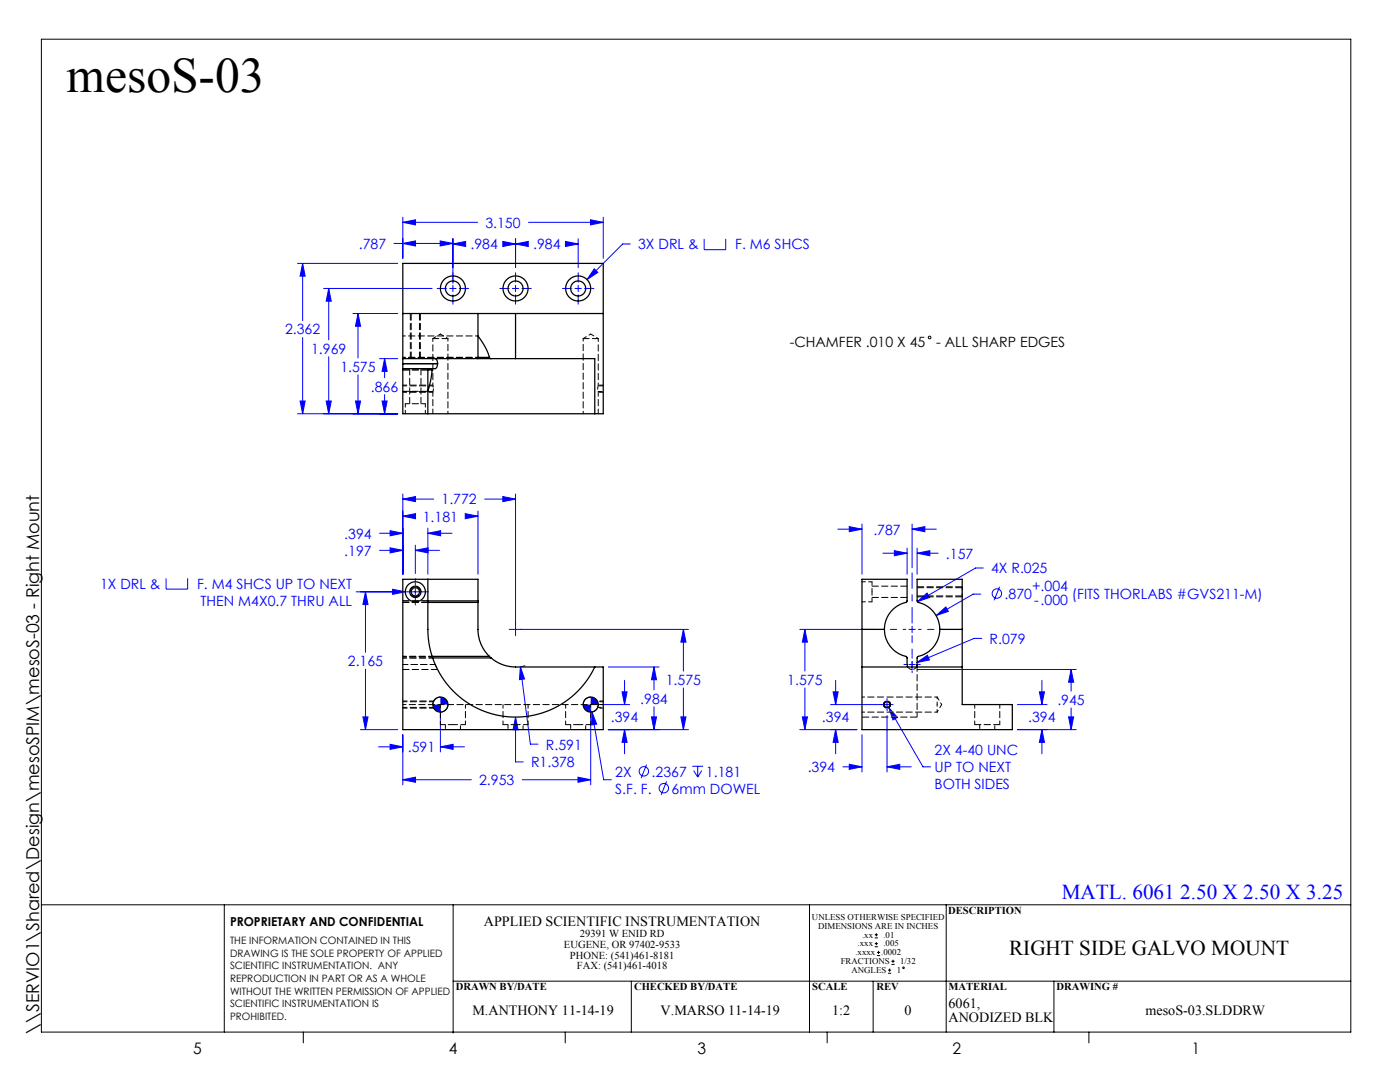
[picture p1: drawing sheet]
<svg xmlns="http://www.w3.org/2000/svg" width="279mm" height="216mm" viewBox="0 0 279 216" stroke-linecap="round" stroke-linejoin="round" font-family="sans-serif">
<g fill="none" stroke="#00f" stroke-width=".2">
<path d="M59.4 52.6h20M60.4 52.6l.5 2.5h-1zM60.4 52.6v11.4M64.6 57.6h21.6M65.6 57.6l.5 2.5h-1zM65.6 57.6v10.2M78.6 48.6h11.8M80.4 48.6l2.5-.5v1zM80.4 44.4l2.5-.5v1zM80.4 43.3v8.2M80.4 44.4h14.9M87.8 48.1l2.6 .5-2.6 .5z"/>
<path d="M89.8 57.6h1.2M90.4 48.7l2.5-.5v1zM90.4 47.6v8.9M90.4 48.7h1.9M90.4 56.9v1.3M100.3 48.2l2.6 .5-2.6 .5zM100.9 48.7h3.9M102.3 57.6h1.2M102.9 56.9v1.3M102.9 48.7l2.5-.5v1zM102.9 47.7v5.7M105.5 44.4h14.9"/>
<path d="M112.8 48.2l2.6 .5-2.6 .5zM113.4 48.7h2M114.8 57.6h1.2M115.4 56.9v1.3M115.4 47.7v5.7M117.8 43.9l2.6 .5-2.6 .5zM118.6 53.6l.7 .8-2.1 1.4zM120.4 43.3v8.2M125.8 48.7h-1.5l-7.1 7.1M140.5 47.7v2.1h4.3v-2.1M60.4 67.4v15.2M65.6 71.2v11.4"/>
<path d="M70.4 62.6h9M71.5 62.6l.5 2.5h-1.1zM71.5 62.6v8.8M71.5 74.8v7.8M75.7 71.6h3.7M76.8 71.6l.5 2.5h-1.1zM76.8 71.6v3.8M76.8 78.7v3.9M59.4 82.6h20M59.9 80h1l-.5 2.6zM65.1 80h1l-.5 2.6zM70.9 80h1.1l-.5 2.6z"/>
<path d="M76.2 80h1.1l-.5 2.6zM80.4 99.6l2.5-.5v1zM80.4 98.6v16M80.4 99.6h6.2M96.7 99.6h6.2M100.3 99.1l2.6 .5-2.6 .5zM102.9 98.6v28.3M33.1 115.4v2.2h4.3v-2.2M71.1 118.1h9.8M72.9 118.1l.5 2.5h-1zM72.9 118.1v12.1M75.7 109.8h4.7"/>
<path d="M75.7 106.4h4.7M77.8 109.3l2.6 .5-2.6 .5zM77.8 105.9l2.6 .5-2.6 .5zM78.3 117.6l2.6 .5-2.6 .5zM80.4 103l2.5-.5v1zM80.4 103h2.4M82.3 118.1h1.2M82.9 117.5v1.2M82.9 109.8l2.5-.5v1zM82.9 108.8v5.6M82.9 109.8h4.8M85.4 106.4l2.5-.5v1z"/>
<path d="M85.4 105.4v9.2M85.4 106.4h4.8M92.8 102.5l2.6 .5-2.6 .5zM93 103h2.4M95.4 102v12.6M167.2 105.6h4.8M169.5 105.1l2.5 .5-2.5 .5zM172 104.6v10M176.2 110.4h4.8M178.5 109.9l2.5 .5-2.5 .5zM181 109.4v5.2M182 105.6l2.6-.5v1z"/>
<path d="M182 104.6v8.7M182 105.6h4.9M183 110.4l2.6-.5v1zM183 109.4v5.2M183 110.4h4.2M195.7 118.6h-1.5l-7.4 4.2M196.2 113.3h-1.5l-11.6 6.8M199.5 117.1l-1.1 2.7M72.9 133.5v12.1M87.9 139.1a1.5 1.5 0 0 0-1.5 1.5M103.9 133l.8 2.5-1 .1zM103.9 133l2 15.5h1.5"/>
<path d="M104.8 132.8l-.9 .2M117.9 139.1a1.5 1.5 0 0 0-1.5 1.5M121.4 133.1h10.1M124.1 138h1.1l-.6 2.6zM124.6 135.8v4.8M130.5 133.1l.5 2.5h-1zM130.5 133.1v4.6M136.4 125.6l.5 2.5h-1zM136.4 125.6v8.3M136.4 137.3v8.3M137.4 125.6h-35.8M159.6 125.6h15.3"/>
<path d="M160.6 125.6l.5 2.5h-1zM160.6 125.6v8.3M160.6 137.3v8.3M166.3 138h1l-.5 2.6zM166.8 135.8v4.8M177 140v1.2M181.4 125.6h1.3M181.4 132.6h1.3M182 125v1.2M182 132v1.2M182.9 132.2l2.2-1.4 .4 .9zM183 133.6h31.8"/>
<path d="M183.1 120.1l1.9-1.8 .5 .9zM186.8 122.8l2-1.7 .5 .9zM195.9 127.4h-1.5l-11.5 4.8M207.4 138h1l-.5 2.6zM207.9 135.8v4.8M213.8 133.6l.5 2.5h-1zM213.8 133.6v4.3M71.9 145.6h7.5M72.4 143h1l-.5 2.6zM75.6 149h4.8M77.8 148.5l2.6 .5-2.6 .5zM80.4 155.6l2.5-.5v1z"/>
<path d="M80.4 146.6v10M80.4 155.6h13.7M87.9 149l2.5-.5v1zM87.9 141.6v8.4M87.9 149h4.8M89.4 140.6a1.5 1.5 0 0 1-1.5 1.5M102.9 143.1l.5 2.5h-1zM102.9 143.1v8.9h1.5M104.2 155.6h13.7M115.3 155.1l2.6 .5-2.6 .5zM117.9 141.6v15M118.1 142.1l1 2.4-1 .2z"/>
<path d="M118.1 142.1l2.4 13.5h1.5M118.9 140.6h6.8M119.4 140.6a1.5 1.5 0 0 1-1.5 1.5M121.4 145.6h16M124.6 145.6l.6 2.5h-1.1zM124.6 145.6v4.8M129 152.6l-1 2.7M130 143h1l-.5 2.6zM130.5 141v4.6M133 155.9l-1.1 2.7M135.9 143h1l-.5 2.6zM138.2 152.9h2.1"/>
<path d="M138.4 153.8l.8 1.3M139.2 152.9v2.2M140 153.8l-.8 1.3M159.6 145.6h11.4M160.1 143h1l-.5 2.6zM165.8 140.6h10.2M166.8 145.6l.5 2.5h-1zM166.8 145.6v4.8M168.2 153h3.8M169.5 152.5l2.5 .5-2.5 .5zM172 146.6v7.4M176.4 140.6h1.3"/>
<path d="M177 153l2.6-.5v1zM177 142.8v11.2M177 153h4.9M177.4 141.2l1.7 2-.9 .5zM177.4 141.2l6.8 11.8h1.5M203 145.6h11.8M203 140.6h6M207.9 145.6l.5 2.5h-1zM207.9 145.6v4.8M213.3 143h1l-.5 2.6zM213.8 141.3v4.3"/>
<circle cx="198.9" cy="118.4" r=".94"/>
<circle cx="128.5" cy="153.9" r=".94"/>
<circle cx="132.5" cy="157.3" r=".94"/>
</g>
<g fill="none" stroke="#000" stroke-width=".2">
<path d="M8.3 7.8h261.3v198.1h-261.3zM8.3 180.5h261.3M44.8 180.5v25.4M90.4 180.5v25.6M126 195.8v10.1M161.6 180.5v25.4M174.3 195.8v10.1M174.6 187.1h.6M174.6 186.5h.6M174.6 188.9h.6M174.6 188.3h.6M174.9 186.2v.6"/>
<path d="M174.9 188v.6M175 190.7h.6M175 190h.6M175.3 189.7v.7M177.2 194.2h.6M177.2 193.6h.6M177.5 193.3v.6M177.9 192.4h.6M177.9 191.8h.6M178.2 191.5v.6M188.8 180.5v25.4M210.3 195.8v10.1"/>
<path d="M269.6 195.8h-179.2M60.5 205.9v2.2M112.8 205.9v2.2M165.1 205.9v2.2M217.3 205.9v2.2"/>
<circle cx="185.5" cy="67.3" r=".27"/>
<circle cx="180.3" cy="193.1" r=".16"/>
</g>
<path d="M82.9 119.1a1 1 0 0 1-.9-1.5 1 1 0 0 1 1.7-.1 1 1 0 0 1-.7 1.6h-.1" fill="none" stroke="#000" stroke-width=".2" stroke-dasharray="1.3 .6" stroke-dashoffset=".4" stroke-linecap="butt"/>
<path d="M176.3 140.6a.71 .71 0 0 0 1 .6 .71 .71 0 0 0 .2-1.2 .71 .71 0 0 0-1.2 .5v.1M177.7 140.6a.71 .71 0 0 1-1 .6 .71 .71 0 0 1-.1-1.2 .71 .71 0 0 1 1.1 .5v.1" fill="none" stroke="#000" stroke-width=".2" stroke-dasharray="1.3 .6" stroke-dashoffset=".3" stroke-linecap="butt"/>
<path d="M80.4 139.9h6.2M80.4 141.3h6.2" fill="none" stroke="#000" stroke-width=".2" stroke-dasharray="1.3 .6" stroke-dashoffset=".4"/>
<path d="M83.9 62.6h-2M192 119.1v-2M120.4 139.9h-1.2M120.4 141.3h-1.2" fill="none" stroke="#000" stroke-width=".2" stroke-dasharray="1.3 .6" stroke-dashoffset=".6"/>
<path d="M80.4 76.8h6M80.4 78.3h6M120.4 78.3h-1M120.4 76.8h-1" fill="none" stroke="#000" stroke-width=".2" stroke-dasharray="1.3 .6" stroke-dashoffset=".5"/>
<path d="M81.9 71.6v-9M83.9 71.6v-9M183 117.1h9M183 119.1h9" fill="none" stroke="#000" stroke-width=".2" stroke-dasharray="1.3 .6" stroke-dashoffset="-.1"/>
<g fill="none" stroke="#00f" stroke-width=".2" stroke-dasharray="15.2 1.3 1.3 1.3">
<path d="M89.1 57.6h-1.8M90.4 56.3v-1.9M90.4 58.8v1.9M91.7 57.6h1.8M101.6 57.6h-1.8M102.9 56.3v-1.9M102.9 58.8v1.9M104.2 57.6h1.8M114.1 57.6h-1.8M115.4 56.3v-1.9M115.4 58.8v1.9M116.7 57.6h1.8"/>
<path d="M81.6 118.1h-1.3M82.9 116.8v-1.3M82.9 119.4v1.3M84.2 118.1h1.3M177 140v-.6M180.8 132.6h-.4M182 131.3v-.3M182 133.9v.3M183.3 132.6h.4M176.4 140.6h-.6M177 141.2v.6M177.7 140.6h.5"/>
</g>
<path d="M182 124.3v-10" fill="none" stroke="#00f" stroke-width=".2" stroke-dasharray="15.2 1.3 1.3 1.3" stroke-dashoffset="12.1"/>
<path d="M180.8 125.6h-4.9M183.3 125.6h4.9" fill="none" stroke="#00f" stroke-width=".2" stroke-dasharray="15.2 1.3 1.3 1.3" stroke-dashoffset="14.7"/>
<path d="M182 126.9v6.5" fill="none" stroke="#00f" stroke-width=".2" stroke-dasharray="15.2 1.3 1.3 1.3" stroke-dashoffset="13.9"/>
<g fill="#00f">
<path d="M80.4 99.6l2.5-.5v1zM100.3 99.1l2.6 .5-2.6 .5zM136.4 125.6l.5 2.5h-1zM135.9 143h1l-.5 2.6zM130.5 133.1l.5 2.5h-1zM130 143h1l-.5 2.6zM124.1 138h1.1l-.6 2.6zM124.6 145.6l.6 2.5h-1.1zM72.9 118.1l.5 2.5h-1zM72.4 143h1l-.5 2.6zM80.4 103l2.5-.5v1zM92.8 102.5l2.6 .5-2.6 .5zM77.8 109.3l2.6 .5-2.6 .5zM82.9 109.8l2.5-.5v1zM85.4 106.4l2.5-.5v1zM77.8 105.9l2.6 .5-2.6 .5zM78.3 117.6v1l2.6-.5zM118.1 142.1v2.6l1-.2zM77.8 148.5l2.6 .5-2.6 .5zM87.9 149l2.5-.5v1zM80.4 155.6l2.5-.5v1zM115.3 155.1l2.6 .5-2.6 .5zM102.9 143.1l-.5 2.5h1zM103.9 133l-.2 2.6 1-.1zM87.8 48.1l2.6 .5-2.6 .5zM80.4 48.6l2.5-.5v1zM100.3 48.2l2.6 .5-2.6 .5zM90.4 48.7l2.5-.5v1zM112.8 48.2l2.6 .5-2.6 .5zM102.9 48.7l2.5-.5v1zM80.4 44.4l2.5-.5v1zM117.8 43.9l2.6 .5-2.6 .5zM76.2 80h1.1l-.5 2.6zM76.8 71.6l.5 2.5h-1.1zM71.5 62.6l.5 2.5h-1.1zM70.9 80h1.1l-.5 2.6zM65.6 57.6l.5 2.5h-1zM65.1 80h1l-.5 2.6zM60.4 52.6l.5 2.5h-1zM59.9 80h1l-.5 2.6zM118.6 53.6l-1.4 2.2 2.1-1.4zM186.8 122.8l2.5-.8-.5-.9zM183 110.4l2.6-.5v1zM178.5 109.9l2.5 .5-2.5 .5zM182 105.6l2.6-.5v1zM169.5 105.1l2.5 .5-2.5 .5zM160.6 125.6l.5 2.5h-1zM160.1 143h1l-.5 2.6zM166.3 138h1l-.5 2.6zM166.8 145.6l.5 2.5h-1zM177 153l2.6-.5v1zM169.5 152.5l2.5 .5-2.5 .5zM207.4 138h1l-.5 2.6zM207.9 145.6l.5 2.5h-1zM213.8 133.6l.5 2.5h-1zM213.3 143h1l-.5 2.6zM177.4 141.2l.8 2.5 .9-.5zM182.9 132.2l2.6-.5-.4-.9zM183.1 120.1l2.4-.9-.5-.9z"/>
<path d="M116.4 140.6a1.5 1.5 0 0 0 1.5 1.5v-1.5zM117.9 139.1v1.5h1.5a1.5 1.5 0 0 0-1.5-1.5zM86.4 140.6a1.5 1.5 0 0 0 1.5 1.5v-1.5zM87.9 139.1v1.5h1.5a1.5 1.5 0 0 0-1.5-1.5z"/>
</g>
<g fill="none" stroke="#000" stroke-width=".25">
<path d="M80.4 71.6v1M80.4 72.6v1M80.4 71.6v-19h40v30h-1.7M80.4 72.6h.1M80.4 73.6v9h5M80.4 71.6h17.6M80.4 62.6h15M80.4 73.6h5.9M80.4 72.6h6.9M85.4 73.6v9M85.4 73.8h.8M86.2 73.8l-.3 2.2-.5 2.1"/>
<path d="M86.3 73.6l-.1 .2M86.9 71.6a.91 .91 0 0 1 .4 1M87.3 72.6v.3a.78 .78 0 0 1-1 .7M87.3 72.6h.1M95.4 67a14.4 14.4 0 0 1 2.3 4.3M95.4 62.6h7.5M95.4 62.6v9M95.4 71.3h2.3M97.7 71.3l.3 .3M98 71.6h4.9M102.9 71.6h15.8v11M102.9 62.6h17.5"/>
<path d="M102.9 62.6v9M85.4 82.6h33.3M85.4 115.6v10a17.5 17.5 0 0 0 13.6 17.1 17.5 17.5 0 0 0 19.7-9.6M85.4 119.9h10M95.4 119.9v-4.3h-15v30h40v-12.5h-17.5a7.5 7.5 0 0 1-4.9-1.8M95.4 119.9v.3M85.4 120.2h10M86.2 131h11.5M86.3 131.3h11.7M95.4 120.2v3.5a8.9 8.9 0 0 0 1.8 6.7l.5 .6M97.7 131l.3 .3M172 125.6v7.5"/>
<path d="M172 125.6v-10h9v4.5a5.9 5.9 0 0 0-4.5 5.5M172 133.1v12.5h30v-5h-10v-7.5M172 133.1h20M172 125.6h4.5M176.5 125.6a5.7 5.7 0 0 0 4.5 5.5l.2 2M183 132.6l-.1 .5M187.6 125.6a5.7 5.7 0 0 1-4.5 5.5l-.1 2M187.6 125.6a5.9 5.9 0 0 0-4.5-5.5l-.1-4.5h9v10M187.6 125.6h4.4M192 125.6v7.5"/>
<circle cx="90.4" cy="57.6" r="1.5"/>
<circle cx="90.4" cy="57.6" r="2.5"/>
<circle cx="102.9" cy="57.6" r="1.5"/>
<circle cx="102.9" cy="57.6" r="2.5"/>
<circle cx="115.4" cy="57.6" r="1.5"/>
<circle cx="115.4" cy="57.6" r="2.5"/>
<circle cx="82.9" cy="118.1" r=".82"/>
<circle cx="82.9" cy="118.1" r="2"/>
<circle cx="82.9" cy="118.1" r="1.13"/>
<circle cx="87.9" cy="140.6" r="1.5"/>
<circle cx="117.9" cy="140.6" r="1.5"/>
<circle cx="177" cy="140.6" r=".57"/>
</g>
<g fill="none" stroke="#000" stroke-width=".2" stroke-dasharray="1.3 .6" stroke-dashoffset=".6">
<path d="M119.4 77l-.1 .5 .1 .6M80.9 80.6v2M84.9 82.6v-2M174 118.1v-2M174 116.1h-2M80.4 131h5.8M86.2 131h-5.8M86.9 132.6l.4 1M172 120.1h2M174 120.1v-2M80.4 140.6h40M119.3 141.2h1.1"/>
<path d="M120.4 140h-1.1"/>
</g>
<g fill="none" stroke="#000" stroke-width=".2" stroke-dasharray="1.3 .6">
<path d="M80.4 73.8h5M80.4 78.1h5M81.8 73.6v7M85.4 73.8h-5M84 80.6v-7M80.4 119.9h5M85.4 119.9h-5M174 119.2h7M181 117h-7M80.4 120.2h5M80.4 133.6h6.9M85.4 120.2h-5"/>
<path d="M182 133.6h.1M176.5 140.6v-.2M177.6 140.5v.2M194.5 144.6h5"/>
</g>
<g fill="none" stroke="#000" stroke-width=".2" stroke-dasharray="1.3 .6" stroke-dashoffset=".5">
<path d="M80.4 78.1h6M86.4 77h-6M119.4 78.1h1M120.4 77h-1M84.9 80.6h-4M80.4 131.3h5.9M86.3 131.3h-5.9M182 133.6l-.5-.2-.3-.3M182.9 133.1l-.3 .3-.6 .2M87.9 140.6v4M88.9 144.6v1M91.9 145.6v-1"/>
<path d="M92.9 144.6v-4M100.4 140.6v4M101.4 144.6v1M104.4 145.6v-1M105.4 144.6v-4M112.9 140.6v4M113.9 144.6v1M116.9 145.6v-1M117.9 144.6v-4M194.5 140.6v4M195.5 144.6v1M198.5 145.6v-1"/>
<path d="M199.5 144.6v-4"/>
</g>
<path d="M86.4 78.1v4.5M119.4 82.6v-4.5M80.4 132.6h6.5M86.9 132.6h-6.5M87.9 144.6h2.5M90.4 144.6h2.5M100.4 144.6h2.5M102.9 144.6h2.5M112.9 144.6h2.5M115.4 144.6h2.5" fill="none" stroke="#000" stroke-width=".2" stroke-dasharray="1.3 .6" stroke-dashoffset=".3"/>
<path d="M80.4 141.2h6.1M86.5 140h-6.1M183 143.1v-10" fill="none" stroke="#000" stroke-width=".2" stroke-dasharray="1.3 .6" stroke-dashoffset=".4"/>
<path d="M80.4 71.3h15M95.4 71.3h-15M95.4 67h-15M116.4 67.6v15M89.4 82.6v-15M187 139.1h-15M172 142.1h15M187 140.6v-1.5M187 142.1v-1.5" fill="none" stroke="#000" stroke-width=".2" stroke-dasharray="1.3 .6" stroke-dashoffset=".8"/>
<path d="M89.4 67.6h-3M119.4 67.6h-3" fill="none" stroke="#000" stroke-width=".2" stroke-dasharray="1.3 .6" stroke-dashoffset=".1"/>
<path d="M86.4 78.1l.1-.6-.1-.5 .1 .3M86.4 67.6v9.4M119.4 77v-9.4" fill="none" stroke="#000" stroke-width=".2" stroke-dasharray="1.3 .6" stroke-dashoffset=".7"/>
<path d="M82.1 62.6v9M83.7 71.6v-9M183 118.9h9M192 117.3h-9M172 143.1h11" fill="none" stroke="#000" stroke-width=".2" stroke-dasharray="1.3 .6" stroke-dashoffset="-.1"/>
<path d="M87.9 66.7l-1.5 .9M89.4 67.6l-1.5-.9M117.9 66.7l-1.5 .9M119.4 67.6l-1.5-.9M187 142.1l.9-1.5M187.9 140.6l-.9-1.5" fill="none" stroke="#000" stroke-width=".2" stroke-dasharray="1.3 .6" stroke-dashoffset=".9"/>
<text font-size="9.9" x="13.3" y="18.4">mesoS-03</text>
<text font-size="4.2" fill="#00f" x="211.9" y="179.3">MATL. 6061 2.50 X 2.50 X 3.25</text>
<text font-size="4.2" x="201.4" y="190.6">RIGHT SIDE GALVO MOUNT</text>
<text font-size="3.5" x="7.8" y="206.3" transform="rotate(-90 7.8 206.3)">\\SERVIO1\Shared\Design\mesoSPIM\mesoS-03 - Right Mount</text>
<g font-size="3.2">
<text x="38.5" y="210.3">5</text>
<text x="89.6" y="210.3">4</text>
<text x="139.2" y="210.3">3</text>
<text x="190.1" y="210.3">2</text>
<text x="237.9" y="210.3">1</text>
</g>
<g font-size="2.8" fill="#00f">
<text x="96.9" y="45.4">3.150</text>
<text x="71.6" y="49.6">.787</text>
<text x="93.9" y="49.7">.984</text>
<text x="106.4" y="49.7">.984</text>
<text x="127.4" y="49.7">3X DRL &amp;</text>
<text x="146.7" y="49.7">F. M6 SHCS</text>
<text x="56.9" y="66.7">2.362</text>
<text x="62.1" y="70.6">1.969</text>
<text x="67.9" y="74.2">1.575</text>
<text x="74" y="78.1">.866</text>
<text x="88.1" y="100.7">1.772</text>
<text x="68.7" y="107.5">.394</text>
<text x="84.4" y="104.1">1.181</text>
<text x="174.3" y="106.7">.787</text>
<text x="68.7" y="110.9">.197</text>
<text x="188.8" y="111.5">.157</text>
<text x="20" y="117.5">1X DRL &amp;</text>
<text x="39.3" y="117.5">F. M4 SHCS UP TO NEXT</text>
<text x="197.8" y="114.4">4X R.025</text>
<text x="200.5" y="119.5">.870</text>
<text x="206" y="117.9">+.004</text>
<text x="213.9" y="119.5">(FITS THORLABS #GVS211-M)</text>
<text x="40" y="120.8">THEN M4X0.7 THRU ALL</text>
<text x="206.4" y="120.8">-.000</text>
<text x="197.5" y="128.5">R.079</text>
<text x="69.4" y="132.9">2.165</text>
<text x="132.9" y="136.7">1.575</text>
<text x="157.1" y="136.7">1.575</text>
<text x="127.8" y="140.4">.984</text>
<text x="211" y="140.7">.945</text>
<text x="108.9" y="149.6">R.591</text>
<text x="121.9" y="144.2">.394</text>
<text x="164" y="144.2">.394</text>
<text x="205.2" y="144.2">.394</text>
<text x="81.4" y="150.1">.591</text>
<text x="106" y="153.1">R1.378</text>
<text x="122.8" y="155">2X</text>
<text x="130.1" y="155">.2367</text>
<text x="140.9" y="155">1.181</text>
<text x="161.2" y="154.1">.394</text>
<text x="186.5" y="150.7">2X 4-40 UNC</text>
<text x="186.5" y="154.1">UP TO NEXT</text>
<text x="95.6" y="156.7">2.953</text>
<text x="122.8" y="158.3">S.F. F.</text>
<text x="134" y="158.3">6mm DOWEL</text>
<text x="186.5" y="157.4">BOTH SIDES</text>
</g>
<g font-size="2.8">
<text x="157.6" y="69.2">-CHAMFER .010 X 45</text>
<text x="186.8" y="69.2">- ALL SHARP EDGES</text>
<text x="96.6" y="184.7">APPLIED SCIENTIFIC INSTRUMENTATION</text>
<text x="94.3" y="202.5">M.ANTHONY 11-14-19</text>
<text x="131.8" y="202.5">V.MARSO 11-14-19</text>
<text x="166.1" y="202.5">1:2</text>
<text x="180.5" y="202.5">0</text>
<text x="189.3" y="201.1">6061,</text>
<text x="189.3" y="204">ANODIZED BLK</text>
<text x="228.6" y="202.5">mesoS-03.SLDDRW</text>
</g>
<text font-size="2.5" x="45.9" y="184.7">PROPRIETARY AND CONFIDENTIAL</text>
<g font-size="2.1">
<text x="189.2" y="182.3">DESCRIPTION</text>
<text x="112.6" y="189.1">EUGENE, OR 97402-9533</text>
<text x="113.7" y="191.3">PHONE: (541)461-8181</text>
<text x="115.7" y="187">29391 W ENID RD</text>
<text x="90.9" y="197.6">DRAWN BY/DATE</text>
<text x="115.1" y="193.4">FAX: (541)461-4018</text>
<text x="126.5" y="197.6">CHECKED BY/DATE</text>
<text x="162.1" y="197.6">SCALE</text>
<text x="174.9" y="197.6">REV</text>
<text x="189.3" y="197.6">MATERIAL</text>
<text x="210.8" y="197.6">DRAWING #</text>
</g>
<g font-size="2">
<text x="45.9" y="188.4">THE INFORMATION CONTAINED IN THIS</text>
<text x="45.9" y="190.9">DRAWING IS THE SOLE PROPERTY OF APPLIED</text>
<text x="45.9" y="193.4">SCIENTIFIC INSTRUMENTATION. ANY</text>
<text x="45.9" y="195.9">REPRODUCTION IN PART OR AS A WHOLE</text>
<text x="45.9" y="198.5">WITHOUT THE WRITTEN PERMISSION OF APPLIED</text>
<text x="45.9" y="201">SCIENTIFIC INSTRUMENTATION IS</text>
<text x="45.9" y="203.5">PROHIBITED.</text>
</g>
<g font-size="1.8">
<text x="162" y="183.6">UNLESS OTHERWISE SPECIFIED</text>
<text x="163.3" y="185.3">DIMENSIONS ARE IN INCHES</text>
<text x="170.7" y="190.6">.xxxx .0002</text>
<text x="171.2" y="188.8">.xxx</text>
<text x="172" y="187.1">.xx</text>
<text x="176.3" y="187.1">.01</text>
<text x="176.3" y="188.8">.005</text>
<text x="167.8" y="192.4">FRACTIONS</text>
<text x="169.9" y="194.1">ANGLES</text>
<text x="179" y="194.1">1</text>
<text x="179.6" y="192.4">1/32</text>
</g>
</svg>
